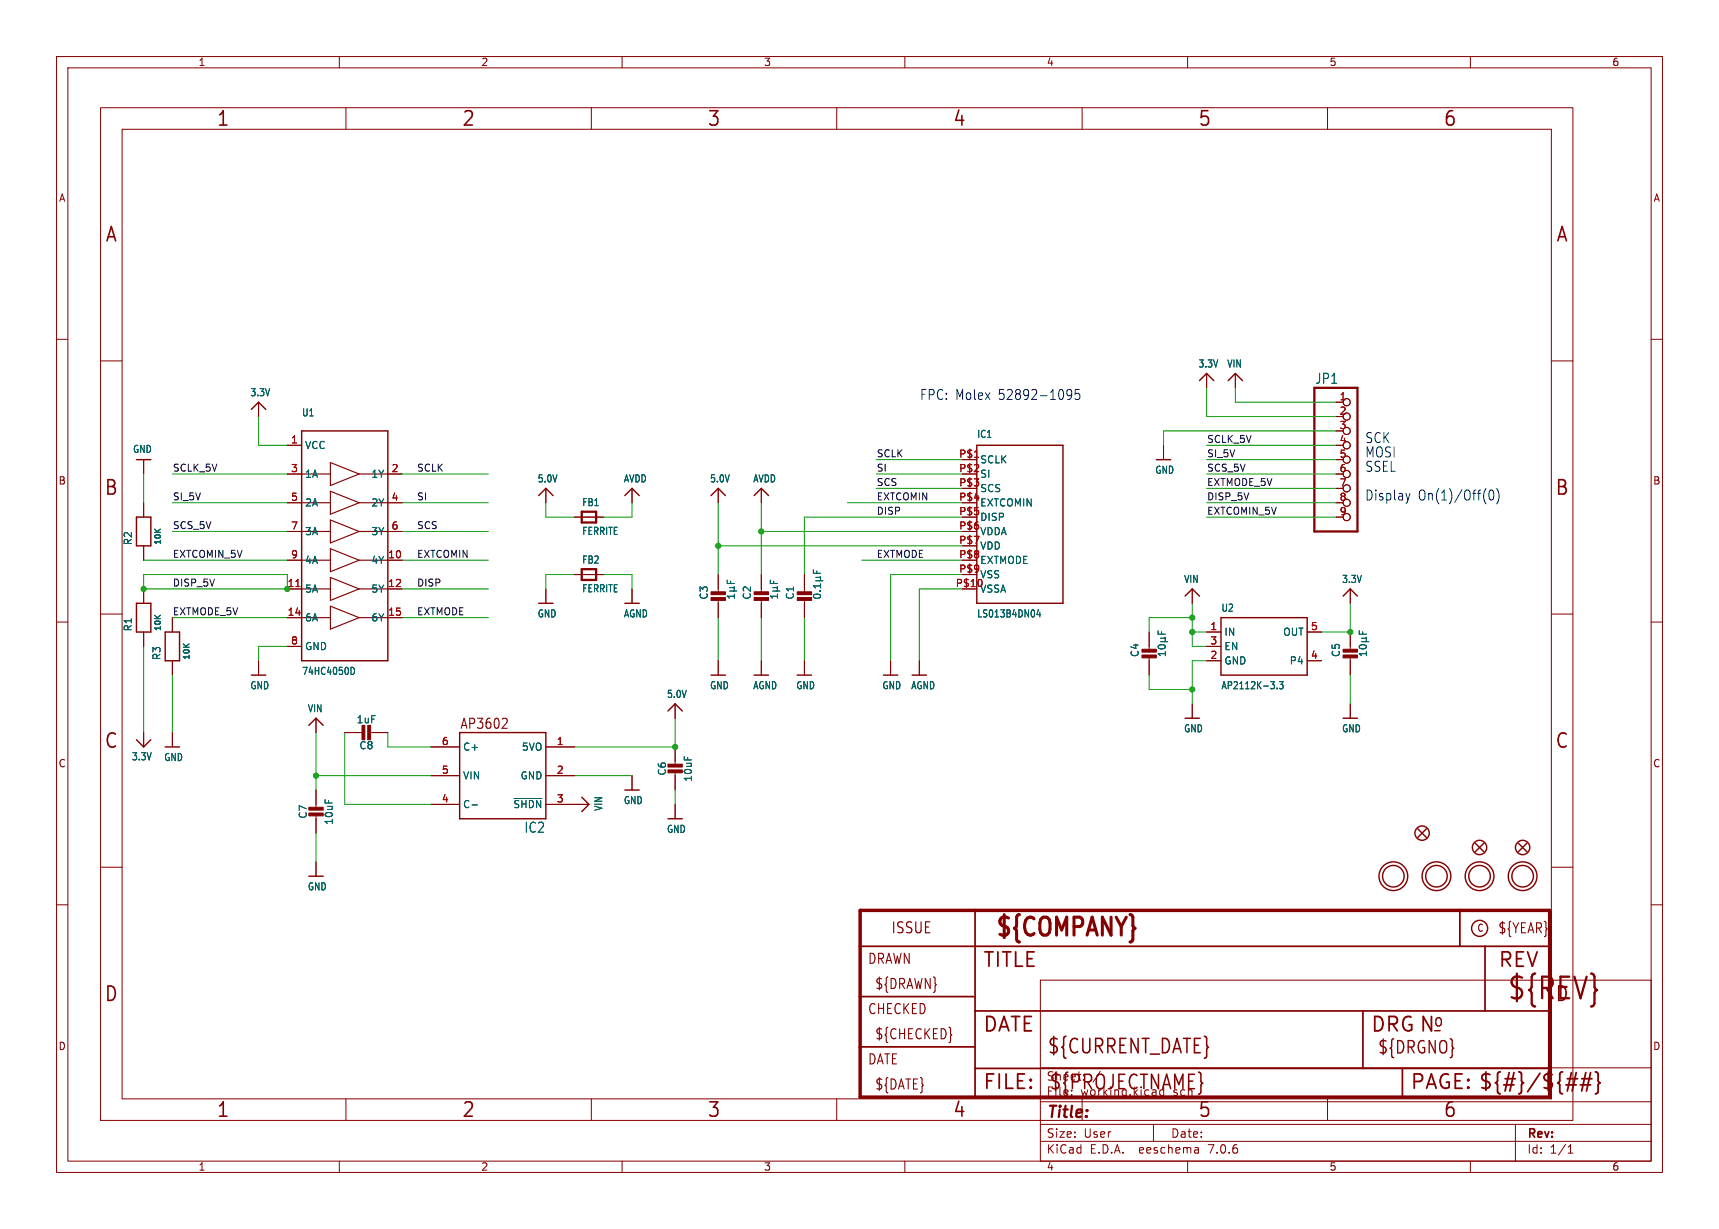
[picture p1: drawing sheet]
<svg xmlns="http://www.w3.org/2000/svg" width="304mm" height="217mm" viewBox="0 0 304 217" stroke-linecap="round" stroke-linejoin="round" font-family="sans-serif">
<g fill="none" stroke="#840000" stroke-width=".18">
<path d="M10 10h284v197.3h-284zM12 12h280v193.3h-280zM17.8 19h260.3v179.1h-260.3zM60 10v2M61.2 19v3.9M104.6 19v3.9M110 10v2M148 19v3.9M160 10v2M191.3 19v3.9M210 10v2M234.7 19v3.9"/>
<path d="M260 10v2M21.6 22.9h252.7v171.4h-252.7zM10 60h2M292 60h2M17.8 63.8h3.8M45.7 71.1v2.6M50.8 78.7h2.5M205.7 78.7v2.6M213.4 66v2.6M218.4 66v2.6M236.2 71.1h1.3M236.2 76.2h1.3"/>
<path d="M274.3 63.8h3.8M25.4 81.3v2.5M25.4 88.9v2.5M25.4 96.5v2.6M50.8 99.1h2.5M50.8 83.8h2.5M50.8 88.9h2.5M50.8 94h2.5M68.6 99.1h2.5M68.6 83.8h2.5M68.6 88.9h2.5M68.6 94h2.5"/>
<path d="M96.5 86.4v2.5M101.6 91.4h5.1M111.8 86.4v2.5M127 86.4v2.5M134.6 86.4v2.5M236.2 83.8h1.3M236.2 88.9h1.3M236.2 81.3h1.3M236.2 86.4h1.3M236.2 91.4h1.3M10 110h2M17.8 108.6h3.8"/>
<path d="M25.4 104.1v2.6M25.4 111.8v2.5M30.5 109.2v2.6M30.5 116.8v2.6M45.7 116.8v2.6M50.8 114.3h2.5M50.8 104.1h2.5M50.8 109.2h2.5M68.6 104.1h2.5M68.6 109.2h2.5M96.5 104.1v2.6M101.6 101.6h5.1"/>
<path d="M111.8 104.1v2.6M127 101.6v3.3M127 105.9v3.3M127 116.8v2.6M134.6 101.6v3.3M134.6 105.9v3.3M134.6 116.8v2.6M142.2 101.6v3.3M142.2 105.9v3.3M142.2 116.8v2.6M157.5 116.8v2.6M162.6 116.8v2.6"/>
<path d="M203.2 111.8v3.3M203.2 116.1v3.3M210.8 104.1v2.6M213.4 111.8h2.5M213.4 116.8h2.5M213.4 114.3h2.5M231.1 111.8h2.6M231.1 116.8h2.6M238.8 104.1v2.6M238.8 111.8v3.3M238.8 116.1v3.3M274.3 108.6h3.8"/>
<path d="M292 110h2M25.4 129.5v2.6M30.5 129.5v2.6M55.9 127v2.5M55.9 139.7v3.3M61 129.5h3.3M65.3 129.5h3.3M76.2 132.1h5.1M76.2 137.2h5.1M96.5 132.1h5.1M96.5 137.2h5.1M111.8 137.2v2.5"/>
<path d="M119.4 124.5v2.5M119.4 132.1v3.3M119.4 136.4v3.3M210.8 124.5v2.5M238.8 124.5v2.5M10 160h2M17.8 153.4h3.8M55.9 144v3.3M55.9 152.4v2.5M76.2 142.2h5.1M96.5 142.2h7.6M119.4 142.2v2.6"/>
<path d="M274.3 153.4h3.8M292 160h2M184 173.3h108v32h-108zM61.2 194.3v3.8M104.6 194.3v3.8M148 194.3v3.8M184 198.8h108M184 194.8h108M184 188.8h108M191.3 194.3v3.8M204 198.8v3M234.7 194.3v3.8"/>
<path d="M268 198.8v6.5M60 205.3v2M110 205.3v2M160 205.3v2M184 201.8h108M210 205.3v2M211.8 203l.1 .9M211.9 203.8l-.1 .1M211.9 203.3h-.1M260 205.3v2M277.3 203.9h.8M277.3 202.8l.4-.4v1.5"/>
<circle cx="238.1" cy="71.1" r=".63"/>
<circle cx="238.1" cy="78.7" r=".63"/>
<circle cx="238.1" cy="73.7" r=".63"/>
<circle cx="238.1" cy="76.2" r=".63"/>
<circle cx="238.1" cy="83.8" r=".63"/>
<circle cx="238.1" cy="86.4" r=".63"/>
<circle cx="238.1" cy="91.4" r=".63"/>
<circle cx="238.1" cy="81.3" r=".63"/>
<circle cx="238.1" cy="88.9" r=".63"/>
</g>
<g fill="none" stroke="#840000" stroke-width=".25">
<path d="M44.4 72.4l1.3-1.3 1.3 1.3M53.3 76.2h15.3v40.6h-15.3zM172.7 78.7h15.3v28h-15.3zM212.1 67.3l1.3-1.3 1.2 1.3M217.2 67.3l1.2-1.3 1.3 1.3M24.1 81.3h2.6M24.1 91.4h2.6v5.1h-2.6zM95.2 87.6l1.3-1.2 1.3 1.2M110.5 87.6l1.3-1.2 1.2 1.2M125.7 87.6l1.3-1.2 1.3 1.2M133.3 87.6l1.3-1.2 1.3 1.2M204.5 81.3h2.5"/>
<path d="M24.1 106.7h2.6v5.1h-2.6zM29.2 111.8h2.5v5h-2.5zM44.4 119.4h2.6M95.2 106.7h2.6M110.5 106.7h2.5M125.7 119.4h2.6M133.3 119.4h2.6M141 119.4h2.5M156.2 119.4h2.5M161.3 119.4h2.5M209.5 105.4l1.3-1.3 1.3 1.3M215.9 109.2h15.2v10.2h-15.2z"/>
<path d="M237.5 105.4l1.3-1.3 1.2 1.3M24.1 130.8l1.3 1.3 1.3-1.3M29.2 132.1h2.5M54.6 128.3l1.3-1.3 1.2 1.3M81.3 129.5h15.2v15.3h-15.2zM110.5 139.7h2.5M118.1 125.7l1.3-1.2 1.2 1.2M209.5 127h2.6M237.5 127h2.5M54.6 154.9h2.5M102.9 141l1.2 1.2-1.2 1.3M118.1 144.8h2.5"/>
<path d="M250.7 146.6l1.5 1.5M252.2 146.6l-1.5 1.5M260.9 149.1l1.5 1.5M262.4 149.1l-1.5 1.5M268.5 149.1l1.5 1.5M270 149.1l-1.5 1.5"/>
<circle cx="246.4" cy="154.9" r="2.54"/>
<circle cx="246.4" cy="154.9" r="1.9"/>
<circle cx="251.5" cy="147.3" r="1.27"/>
<circle cx="254" cy="154.9" r="2.54"/>
<circle cx="254" cy="154.9" r="1.9"/>
<circle cx="261.6" cy="154.9" r="2.54"/>
<circle cx="261.6" cy="154.9" r="1.9"/>
<circle cx="261.6" cy="149.9" r="1.27"/>
<circle cx="269.2" cy="154.9" r="2.54"/>
<circle cx="269.2" cy="154.9" r="1.9"/>
<circle cx="269.2" cy="149.9" r="1.27"/>
<circle cx="261.6" cy="164.2" r="1.42"/>
</g>
<g fill="none" stroke="#006464" stroke-width=".18">
<path d="M62.1 118a.67 .67 0 0 1 .6 .5 .67 .67 0 0 1-.2 .7l-.4 .1M128.6 102.6v.6h1.3M129 104.5h1.3M129 103.9h.7M129.2 102.8v.4M129.7 103.9l.2 .2v.2l-.2 .2M129.9 105.1v.7M129.9 105.4h-1.3l.3 .4M129.9 103.7l-.2 .2M136.2 102.6v.6h1.3M136.6 104.5h1.3M136.6 103.9h.7"/>
<path d="M136.8 102.8v.4M137.3 103.9l.2 .2v.2l-.2 .2M137.5 105.4h-1.3l.4 .4M137.5 105.1v.7M137.5 103.7l-.2 .2M143.8 100.8v.6h1.3M143.9 105.2a.69 .69 0 0 1 1.2 .3 .72 .72 0 0 1-1.3-.1zM144.2 102.7h1.3M144.2 102.1h.7M144.4 100.9v.5M144.9 102.1l.2 .2v.2l-.2 .2M145 104.5h.1"/>
<path d="M145.1 103.2v.8M145.1 103.6h-1.3l.4 .4M145.1 101.9l-.2 .2M183.6 107.8l-.2 .9h.6M183.9 108.3v.8M204.8 111.5v.6h1.3M204.8 114.2a.75 .75 0 0 1 1.3 .2 .72 .72 0 0 1-1.3-.1zM205.2 113.5h1.3M205.2 112.9h.7M205.4 111.7v.4M205.9 112.9l.2 .1v.3l-.2 .2M206.1 115.6h-1.3l.3 .3"/>
<path d="M206.1 115.2v.7M206.1 112.7l-.2 .2M240.3 111.5v.6h1.3M240.4 114.2a.75 .75 0 0 1 1.2 .2 .72 .72 0 0 1-1.3-.1zM240.8 113.5h1.2M240.8 112.9h.6M240.9 111.7v.4M241.4 112.9l.2 .1v.3l-.2 .2M241.6 115.2v.7M241.6 115.6h-1.3l.4 .3M241.6 112.7l-.2 .2M225.8 121.7v.1"/>
<path d="M226.2 120.5h.7l-.4 .5 .3 .1v.6l-.1 .1-.5-.1M83.5 142.3h.9M90.9 141.2h4.9"/>
</g>
<g fill="#840000" stroke="#840000" stroke-width=".18">
<path d="M237.5 115.8h2.5v.5h-2.5z"/>
<path d="M237.5 114.8h2.5v.5h-2.5z"/>
<path d="M125.7 105.7h2.6v.5h-2.6z"/>
<path d="M125.7 104.6h2.6v.6h-2.6z"/>
<path d="M141 105.7h2.5v.5h-2.5z"/>
<path d="M141 104.6h2.5v.6h-2.5z"/>
<path d="M133.3 105.7h2.6v.5h-2.6z"/>
<path d="M133.3 104.6h2.6v.6h-2.6z"/>
<path d="M65 128.3h.5v2.5h-.5z"/>
<path d="M64 128.3h.5v2.5h-.5z"/>
<path d="M54.6 143.8h2.5v.5h-2.5z"/>
<path d="M54.6 142.7h2.5v.6h-2.5z"/>
<path d="M201.9 115.8h2.6v.5h-2.6z"/>
<path d="M201.9 114.8h2.6v.5h-2.6z"/>
<path d="M118.1 136.1h2.5v.6h-2.5z"/>
<path d="M118.1 135.1h2.5v.5h-2.5z"/>
</g>
<path d="M172.3 80.9h.8M52.3 103.7h.7M173.7 102.9v.3" fill="none" stroke="#a90000" stroke-width=".18"/>
<g fill="none" stroke="#840000" stroke-width=".2">
<path d="M53.3 99.1h5.1M53.3 94h5.1M53.3 88.9h5.1M53.3 83.8h5.1M58.4 81.8l5.1 2-5.1 2.1zM58.4 86.9l5.1 2-5.1 2zM58.4 91.9l5.1 2.1-5.1 2zM58.4 97l5.1 2.1-5.1 2zM63.5 99.1h5.1M63.5 94h5.1M63.5 88.9h5.1M63.5 83.8h5.1"/>
<path d="M53.3 109.2h5.1M53.3 104.1h5.1M58.4 102.1l5.1 2-5.1 2.1zM58.4 107.2l5.1 2-5.1 2.1zM63.5 109.2h5.1M63.5 104.1h5.1"/>
</g>
<path d="M232.4 68.6h7.6v25.4h-7.6zM102.9 90.5h2.5v1.9h-2.5zM102.9 100.6h2.5v2h-2.5z" fill="none" stroke="#840000" stroke-width=".41"/>
<path d="M152.1 161h121.9v33h-121.9z" fill="none" stroke="#840000" stroke-width=".61"/>
<path d="M152.1 176.2h20.3M152.1 167.3h121.9M172.4 161v33M172.4 178.8h101.6M241 178.8v10.1M258.1 161v6.3M262.6 167.3v11.5M152.1 185.1h20.3M172.4 188.9h101.6M248 188.9v5.1" fill="none" stroke="#840000" stroke-width=".3"/>
<path d="M276.9 191.8h1.8M277.1 190.8h1.9M278.7 189.7l-.7 3.2M279.4 191.8h1.9M279.7 190.8h1.8M280.4 189.7l-.7 3.2M281.3 189.7l-.8 3.2M282.1 189.5l.4 .2 .1 .2v1.2l.3 .4-.3 .3v1.2l-.1 .3-.4 .1" fill="none" stroke="#840000" stroke-width=".32"/>
<path d="M89.4 127l.3 .3-.1 .5-.8 1h.9M168.2 182.9l.1 .1-.1 .1" fill="none" stroke="#840000" stroke-width=".19"/>
<path d="M189.5 69.6l-.3 .4h-.3l-.3-.4 .2-.6 .4-.1 .2 .1a1.27 1.27 0 0 1-.3 1.6h-.3M190.9 68.9h-.7l-.1 .8 .2-.2 .5 .1 .1 .3v.6l-.2 .1h-.4l-.2-.1M249.3 87.2l-.3 1.2M263.5 86.7l.3-.1a1.23 1.23 0 0 1 0 1.8h-.2a1.33 1.33 0 0 1-.1-1.7zM264.6 86.4a2.31 2.31 0 0 1 0 2.7" fill="none" stroke="#0000c2" stroke-width=".18"/>
<g fill="none" stroke="#009600" stroke-width=".18">
<path d="M45.7 73.7v5h5.1M213.4 78.7h22.8M213.4 68.6v5.1h22.8M218.4 68.6v2.5h17.8M236.2 76.2h-30.5v2.5M25.4 99.1h25.4M25.4 83.8v5.1M30.5 83.8h20.3M30.5 88.9h20.3M30.5 94h20.3M71.1 83.8h15.3M71.1 88.9h15.3"/>
<path d="M71.1 94h15.3M71.1 99.1h15.3M96.5 88.9v2.5h5.1M111.8 88.9v2.5h-5.1M127 88.9v12.7M127 96.5h43.2M134.6 88.9v12.7M134.6 94h35.6M149.9 88.9h20.3M152.4 99.1h17.8M154.9 81.3h15.3M154.9 83.8h15.3"/>
<path d="M154.9 86.4h15.3M170.2 91.4h-28v10.2M213.4 81.3h22.8M213.4 83.8h22.8M213.4 86.4h22.8M213.4 88.9h22.8M213.4 91.4h22.8M25.4 101.6h25.4v2.5h-25.4zM25.4 114.3v15.2M30.5 109.2h20.3M30.5 119.4v10.1M50.8 114.3h-5.1v2.5"/>
<path d="M71.1 104.1h15.3M71.1 109.2h15.3M101.6 101.6h-5.1v2.5M106.7 101.6h5.1v2.5M127 109.2v7.6M134.6 109.2v7.6M142.2 109.2v7.6M170.2 104.1h-7.6v12.7M170.2 101.6h-12.7v15.2M203.2 119.4v2.5h7.6M210.8 109.2h-7.6v2.6M210.8 111.8h2.6"/>
<path d="M210.8 106.7v7.6h2.6M213.4 116.8h-2.6v7.7M238.8 106.7v5.1h-5.1M238.8 119.4v5.1M55.9 137.2h20.3M55.9 129.5v10.2M61 129.5v12.7h15.2M68.6 129.5v2.6h7.6M101.6 137.2h10.2M119.4 127v5.1h-17.8M119.4 139.7v2.5M55.9 147.3v5.1"/>
</g>
<g fill="#009600" stroke="#009600" stroke-width=".18">
<circle cx="134.6" cy="94" r=".46"/>
<circle cx="210.8" cy="111.8" r=".46"/>
<circle cx="238.8" cy="111.8" r=".46"/>
<circle cx="210.8" cy="109.2" r=".46"/>
<circle cx="210.8" cy="121.9" r=".46"/>
<circle cx="25.4" cy="104.1" r=".46"/>
<circle cx="55.9" cy="137.2" r=".46"/>
<circle cx="50.8" cy="104.1" r=".46"/>
<circle cx="119.4" cy="132.1" r=".46"/>
<circle cx="127" cy="96.5" r=".46"/>
</g>
<text font-size="5.3" fill="#840000" x="266.4" y="177.3">${REV}</text>
<text font-size="4.4" fill="#840000" x="175.7" y="166.3">${COMPANY}</text>
<g font-size="3.5" fill="#840000">
<text x="38.2" y="22.7">1</text>
<text x="81.6" y="22.7">2</text>
<text x="125" y="22.7">3</text>
<text x="168.4" y="22.7">4</text>
<text x="211.8" y="22.7">5</text>
<text x="255.1" y="22.7">6</text>
<text x="18.5" y="43.1">A</text>
<text x="275" y="43.1">A</text>
<text x="18.3" y="87.9">B</text>
<text x="274.9" y="87.9">B</text>
<text x="18.3" y="132.7">C</text>
<text x="274.9" y="132.7">C</text>
<text x="173.7" y="171.4">TITLE</text>
<text x="264.8" y="171.4">REV</text>
<text x="18.3" y="177.4">D</text>
<text x="274.9" y="177.4">D</text>
<text x="173.7" y="182.9">DATE</text>
<text x="242.3" y="182.9">DRG N</text>
<text x="185.1" y="186.7">${CURRENT_DATE}</text>
<text x="38.2" y="197.9">1</text>
<text x="81.6" y="197.9">2</text>
<text x="125" y="197.9">3</text>
<text x="168.4" y="197.9">4</text>
<text x="173.7" y="193">FILE:</text>
<text x="185.4" y="193">${PROJECTNAME}</text>
<text x="211.8" y="197.9">5</text>
<text x="249.3" y="193">PAGE: ${#}/${##}</text>
<text x="255.1" y="197.9">6</text>
</g>
<g font-size="3" fill="#840000">
<text x="253.4" y="181.9">o</text>
<text x="243.5" y="186.6">${DRGNO}</text>
</g>
<text font-size="2.8" fill="#840000" x="185" y="198.2">Title:</text>
<text font-size="2.7" fill="#840000" x="157.5" y="165.3">ISSUE</text>
<g font-size="2.5" fill="#0000c2">
<text x="162.6" y="70.9">FPC: Molex</text>
<text x="176.6" y="70.9">52892-1095</text>
<text x="241.3" y="78.5">SCK</text>
<text x="241.3" y="81">MOSI</text>
<text x="241.3" y="83.6">SSEL</text>
<text x="241.3" y="88.7">Display</text>
<text x="250.7" y="88.7">On(1)/Off(0)</text>
</g>
<g font-size="2.5" fill="#006464">
<text x="232.5" y="68.1">JP1</text>
<text x="92.6" y="147.5">IC2</text>
</g>
<g font-size="2.5" fill="#840000">
<text x="81.3" y="129.1">AP3602</text>
<text x="264.8" y="165.3">${YEAR}</text>
<text x="153.4" y="170.7">DRAWN</text>
<text x="153.4" y="179.6">CHECKED</text>
<text x="154.6" y="175.2">${DRAWN}</text>
<text x="154.6" y="184">${CHECKED}</text>
<text x="153.4" y="188.5">DATE</text>
<text x="154.6" y="192.9">${DATE}</text>
</g>
<g font-size="2.1" fill="#840000">
<text x="185" y="191.3">Sheet:</text>
<text x="193.2" y="191.3">/</text>
<text x="185" y="194">File:</text>
<text x="191" y="194">working.kicad_sch</text>
<text x="185" y="201.4">Size:</text>
<text x="191.6" y="201.4">User</text>
<text x="207" y="201.4">Date:</text>
<text x="270" y="201.6">Rev:</text>
<text x="185" y="204.2">KiCad</text>
<text x="192.7" y="204.2">E.D.A.</text>
<text x="201.6" y="204.2">eeschema</text>
<text x="213.9" y="204.2">7.0.6</text>
<text x="270" y="204.2">Id:</text>
<text x="274" y="204.2">1/1</text>
</g>
<g font-size="1.8" fill="#840000">
<text x="35" y="11.9">1</text>
<text x="85" y="11.9">2</text>
<text x="135" y="11.9">3</text>
<text x="185" y="11.9">4</text>
<text x="235" y="11.9">5</text>
<text x="285" y="11.9">6</text>
<text x="10.3" y="35.9">A</text>
<text x="292.3" y="35.9">A</text>
<text x="10.3" y="85.9">B</text>
<text x="292.2" y="85.9">B</text>
<text x="10.3" y="135.9">C</text>
<text x="292.2" y="135.9">C</text>
<text x="261.1" y="165">C</text>
<text x="10.3" y="185.9">D</text>
<text x="292.2" y="185.9">D</text>
<text x="35" y="207.2">1</text>
<text x="85" y="207.2">2</text>
<text x="135" y="207.2">3</text>
<text x="185" y="207.2">4</text>
<text x="235" y="207.2">5</text>
<text x="285" y="207.2">6</text>
</g>
<g font-size="1.8" fill="#006464">
<text x="211.8" y="65.2">3.3V</text>
<text x="216.9" y="65.2">VIN</text>
<text x="44.2" y="70.3">3.3V</text>
<text x="53.3" y="73.8">U1</text>
<text x="172.7" y="77.6">IC1</text>
<text x="23.4" y="80.3">GND</text>
<text x="53.8" y="79.6">VCC</text>
<text x="173.2" y="82.1">SCLK</text>
<text x="204.2" y="84">GND</text>
<text x="53.8" y="84.7">1A</text>
<text x="53.8" y="89.8">2A</text>
<text x="65.6" y="84.7">1Y</text>
<text x="65.6" y="89.8">2Y</text>
<text x="95" y="85.5">5.0V</text>
<text x="102.8" y="89.7">FB1</text>
<text x="110.2" y="85.5">AVDD</text>
<text x="125.4" y="85.5">5.0V</text>
<text x="133.1" y="85.5">AVDD</text>
<text x="173.2" y="87.2">SCS</text>
<text x="173.2" y="89.8">EXTCOMIN</text>
<text x="53.8" y="94.8">3A</text>
<text x="65.6" y="94.8">3Y</text>
<text x="102.8" y="94.8">FERRITE</text>
<text x="173.2" y="92.3">DISP</text>
<text x="173.2" y="94.8">VDDA</text>
<text x="23.5" y="96.5" transform="rotate(-90 23.5 96.5)">R2</text>
<text x="53.8" y="99.9">4A</text>
<text x="65.6" y="99.9">4Y</text>
<text x="102.8" y="99.9">FB2</text>
<text x="173.2" y="99.9">EXTMODE</text>
<text x="53.8" y="105">5A</text>
<text x="65.6" y="105">5Y</text>
<text x="102.8" y="104.9">FERRITE</text>
<text x="125.3" y="106.1" transform="rotate(-90 125.3 106.1)">C3</text>
<text x="133" y="106.1" transform="rotate(-90 133 106.1)">C2</text>
<text x="140.6" y="106.1" transform="rotate(-90 140.6 106.1)">C1</text>
<text x="209.3" y="103.3">VIN</text>
<text x="237.2" y="103.3">3.3V</text>
<text x="23.5" y="111.8" transform="rotate(-90 23.5 111.8)">R1</text>
<text x="53.8" y="110.1">6A</text>
<text x="65.6" y="110.1">6Y</text>
<text x="95" y="109.4">GND</text>
<text x="110.2" y="109.4">AGND</text>
<text x="172.7" y="109.4">LS013B4DN04</text>
<text x="215.9" y="108.4">U2</text>
<text x="216.4" y="112.6">IN</text>
<text x="226.8" y="112.6">OUT</text>
<text x="28.6" y="116.8" transform="rotate(-90 28.6 116.8)">R3</text>
<text x="53.3" y="119.5">74HC4050D</text>
<text x="53.8" y="115.2">GND</text>
<text x="201.5" y="116.3" transform="rotate(-90 201.5 116.3)">C4</text>
<text x="216.4" y="117.7">GND</text>
<text x="216.4" y="115.2">EN</text>
<text x="227.9" y="117.7">P4</text>
<text x="237.1" y="116.3" transform="rotate(-90 237.1 116.3)">C5</text>
<text x="44.2" y="122.1">GND</text>
<text x="117.8" y="123.6">5.0V</text>
<text x="125.4" y="122.1">GND</text>
<text x="133.1" y="122.1">AGND</text>
<text x="140.7" y="122.1">GND</text>
<text x="155.9" y="122.1">GND</text>
<text x="161" y="122.1">AGND</text>
<text x="215.9" y="122.1">AP2112K-3.3</text>
<text x="54.3" y="126.2">VIN</text>
<text x="63" y="128.1">1uF</text>
<text x="209.3" y="129.7">GND</text>
<text x="237.2" y="129.7">GND</text>
<text x="23.2" y="134.7">3.3V</text>
<text x="28.9" y="134.8">GND</text>
<text x="63.4" y="132.7">C8</text>
<text x="81.8" y="132.9">C+</text>
<text x="92.2" y="132.9">5VO</text>
<text x="118" y="137.3" transform="rotate(-90 118 137.3)">C6</text>
<text x="81.8" y="143.1">C-</text>
<text x="81.8" y="138">VIN</text>
<text x="90.7" y="143.1">~{SHDN}</text>
<text x="91.9" y="138">GND</text>
<text x="106.7" y="143.5" transform="rotate(-90 106.7 143.5)">VIN</text>
<text x="110.2" y="142.4">GND</text>
<text x="122.5" y="138.3" transform="rotate(-90 122.5 138.3)">10uF</text>
<text x="54.5" y="144.9" transform="rotate(-90 54.5 144.9)">C7</text>
<text x="59" y="146" transform="rotate(-90 59 146)">10uF</text>
<text x="117.8" y="147.5">GND</text>
<text x="54.3" y="157.6">GND</text>
</g>
<g font-size="1.8" fill="#a90000">
<text x="236.8" y="70.9">1</text>
<text x="236.8" y="73.4">2</text>
<text x="236.8" y="75.9">3</text>
<text x="51.4" y="78.5">1</text>
<text x="51.4" y="83.6">3</text>
<text x="69.1" y="83.6">2</text>
<text x="169.5" y="81">P$1</text>
<text x="169.5" y="83.6">P$2</text>
<text x="236.8" y="78.5">4</text>
<text x="236.8" y="81">5</text>
<text x="236.8" y="83.6">6</text>
<text x="51.4" y="88.6">5</text>
<text x="69.1" y="88.6">4</text>
<text x="169.5" y="86.1">P$3</text>
<text x="169.5" y="88.6">P$4</text>
<text x="173.2" y="84.7">SI</text>
<text x="236.8" y="86.1">7</text>
<text x="236.8" y="88.6">8</text>
<text x="51.4" y="93.7">7</text>
<text x="69.1" y="93.7">6</text>
<text x="169.5" y="91.2">P$5</text>
<text x="169.5" y="93.7">P$6</text>
<text x="236.8" y="91.2">9</text>
<text x="51.4" y="98.8">9</text>
<text x="68.5" y="98.8">10</text>
<text x="169.5" y="96.3">P$7</text>
<text x="169.5" y="98.8">P$8</text>
<text x="169.5" y="101.3">P$9</text>
<text x="173.2" y="97.4">VDD</text>
<text x="50.8" y="103.9">11</text>
<text x="68.5" y="103.9">12</text>
<text x="168.9" y="103.9">P$10</text>
<text x="173.2" y="105">VSSA</text>
<text x="173.2" y="102.5">VSS</text>
<text x="50.8" y="109">14</text>
<text x="68.5" y="109">15</text>
<text x="213.9" y="111.5">1</text>
<text x="231.7" y="111.5">5</text>
<text x="51.4" y="114">8</text>
<text x="213.9" y="116.6">2</text>
<text x="213.9" y="114">3</text>
<text x="231.7" y="116.6">4</text>
<text x="78" y="131.8">6</text>
<text x="98.4" y="131.8">1</text>
<text x="78" y="136.9">5</text>
<text x="98.4" y="136.9">2</text>
<text x="78" y="142">4</text>
<text x="98.4" y="142">3</text>
</g>
<g font-size="1.7" fill="#0f0f0f">
<text x="30.5" y="83.5">SCLK_5V</text>
<text x="73.7" y="83.5">SCLK</text>
<text x="154.9" y="83.5">SI</text>
<text x="154.9" y="80.9">SCLK</text>
<text x="213.4" y="80.9">SI_5V</text>
<text x="213.4" y="78.4">SCLK_5V</text>
<text x="213.4" y="83.5">SCS_5V</text>
<text x="30.5" y="88.6">SI_5V</text>
<text x="73.7" y="88.6">SI</text>
<text x="154.9" y="88.6">EXTCOMIN</text>
<text x="154.9" y="86">SCS</text>
<text x="213.4" y="88.6">DISP_5V</text>
<text x="213.4" y="86">EXTMODE_5V</text>
<text x="30.5" y="93.6">SCS_5V</text>
<text x="73.7" y="93.6">SCS</text>
<text x="154.9" y="91.1">DISP</text>
<text x="213.4" y="91.1">EXTCOMIN_5V</text>
<text x="30.5" y="98.7">EXTCOMIN_5V</text>
<text x="73.7" y="98.7">EXTCOMIN</text>
<text x="154.9" y="98.7">EXTMODE</text>
<text x="30.5" y="103.8">DISP_5V</text>
<text x="73.7" y="103.8">DISP</text>
<text x="30.5" y="108.9">EXTMODE_5V</text>
<text x="73.7" y="108.9">EXTMODE</text>
</g>
<g font-size="1.4" fill="#006464">
<text x="28.7" y="96.5" transform="rotate(-90 28.7 96.5)">10K</text>
<text x="28.7" y="111.8" transform="rotate(-90 28.7 111.8)">10K</text>
<text x="33.8" y="116.8" transform="rotate(-90 33.8 116.8)">10K</text>
</g>
</svg>
